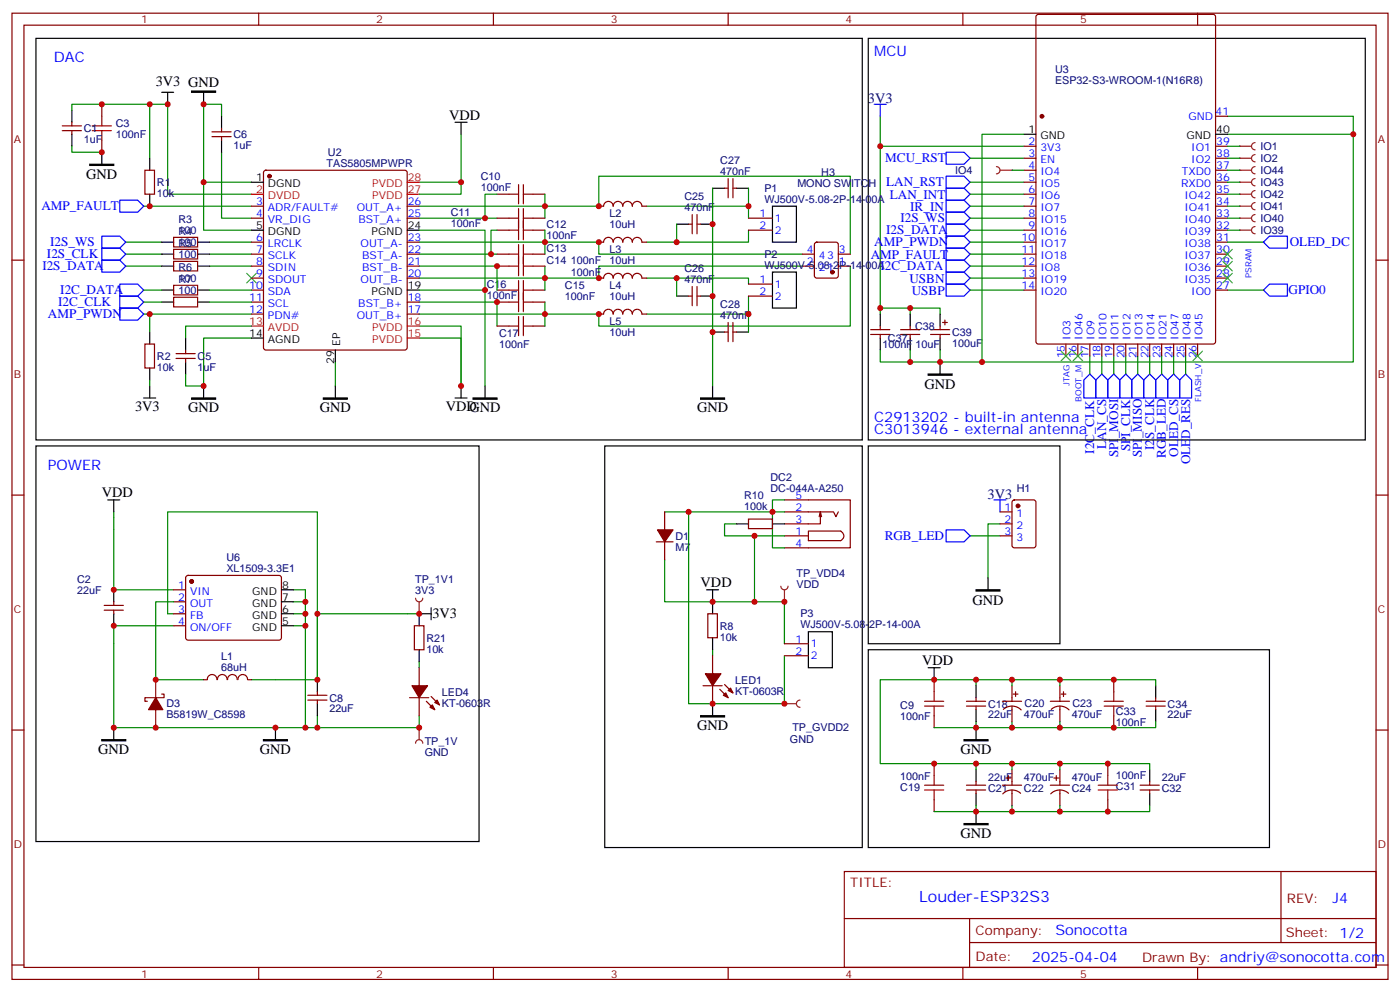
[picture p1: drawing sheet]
<svg xmlns="http://www.w3.org/2000/svg" width="412mm" height="292mm" viewBox="0 0 412 292" stroke-linecap="round" stroke-linejoin="round" font-family="sans-serif">
<g fill="none" stroke="#870000" stroke-width=".35">
<path d="M3.5 3.9h405.4v284.3h-405.4zM7.1 7.4h398.2v277.3h-398.2zM76.2 3.9v3.5M145.3 3.9v3.5M214.5 3.9v3.5M283.6 3.9v3.5M352.8 3.9v3.5M18.3 38.5h5.7M18.3 37h5.7M21.2 36v1M21.2 38.5v1M30 30.7v3.5"/>
<path d="M62.4 38.8h5.7M65.3 37.7v1.1M30 41.3v3.5M42.7 50.1h2.8v7.1h-2.8zM62.4 40.2h5.7M65.3 40.2v1.1M77.8 50.3l.5-.2h40.9l.5 .2 .2 .5v51.5l-.2 .5-.5 .2h-40.9l-.5-.2-.2-.5v-51.5zM146.4 57.2h3.5M157 57.2h3.5M213.4 55.4h1.1M214.5 52.6v5.6M215.9 52.6v5.6"/>
<path d="M215.9 55.4h1.1M3.5 76.6h3.6M51.2 69.8h7v2.9h-7zM51.2 73.4h7v2.8h-7zM51.2 76.9h7v2.8h-7zM74.1 60.7h3.5M74.1 64.2h3.5M74.1 71.3h3.5M74.1 74.8h3.5M74.1 78.3h3.5M119.9 60.7h3.6M119.9 64.2h3.6"/>
<path d="M119.9 71.3h3.6M119.9 74.8h3.6M119.9 78.3h3.6M146.4 64.2h3.5M146.4 74.8h3.5M146.4 78.3h3.5M146.4 67.7h3.5M157 64.2h3.5M157 74.8h3.5M157 78.3h3.5M157 67.7h3.5M176.4 60.7h1.4a1.41 1.41 0 0 1 1.4-1.4 1.41 1.41 0 0 1 1.4 1.4 1.41 1.41 0 0 1 1.4-1.4 1.41 1.41 0 0 1 1.4 1.4 1.41 1.41 0 0 1 1.5-1.4 1.41 1.41 0 0 1 1.4 1.4 1.41 1.41 0 0 1 1.4-1.4 1.41 1.41 0 0 1 1.4 1.4h1.4"/>
<path d="M176.4 71.3h1.4a1.41 1.41 0 0 1 1.4-1.4 1.41 1.41 0 0 1 1.4 1.4 1.41 1.41 0 0 1 1.4-1.5 1.41 1.41 0 0 1 1.4 1.5 1.41 1.41 0 0 1 1.5-1.5 1.41 1.41 0 0 1 1.4 1.5 1.41 1.41 0 0 1 1.4-1.5 1.41 1.41 0 0 1 1.4 1.5h1.4M202.8 66h1.1M203.9 63.1v5.7M205.3 63.1v5.7M205.3 66h1.1M236.4 74.8h3.5M236.4 78.3h3.5M240.1 71.5l.5-.2h5.6l.7 .4v9.4l-.4 .7h-5.9l-.7-.4v-9.4zM246.9 74.8h3.6M246.9 78.3h3.6M405.3 76.6h3.6M51.2 84h7v2.8h-7z"/>
<path d="M51.2 87.5h7v2.8h-7zM74.1 81.8h3.5M74.1 85.4h3.5M74.1 88.9h3.5M74.1 92.4h3.5M119.9 81.8h3.6M119.9 88.9h3.6M119.9 92.4h3.6M146.4 85.4h3.5M146.4 88.9h3.5M146.4 96h3.5M157 85.4h3.5"/>
<path d="M157 88.9h3.5M157 96h3.5M176.4 81.8h1.4a1.41 1.41 0 0 1 1.4-1.4 1.41 1.41 0 0 1 1.4 1.5 1.41 1.41 0 0 1 1.4-1.5 1.41 1.41 0 0 1 1.4 1.5 1.41 1.41 0 0 1 1.5-1.5 1.41 1.41 0 0 1 1.4 1.5 1.41 1.41 0 0 1 1.4-1.5 1.41 1.41 0 0 1 1.4 1.5l1.4-.1M176.4 92.4h1.4a1.41 1.41 0 0 1 1.4-1.4 1.41 1.41 0 0 1 1.4 1.4 1.41 1.41 0 0 1 1.4-1.4 1.41 1.41 0 0 1 1.4 1.4 1.41 1.41 0 0 1 1.5-1.4 1.41 1.41 0 0 1 1.4 1.4 1.41 1.41 0 0 1 1.4-1.4 1.41 1.41 0 0 1 1.4 1.4h1.4M202.8 87.1h1.1M203.9 84.3v5.7M205.3 84.3v5.7M205.3 87.1h1.1M213.4 97.7h1.1M214.5 94.9v5.6M215.9 94.9v5.6M215.9 97.7h1.1"/>
<path d="M256.5 97h5.6M256.5 98.4h5.6M259.3 96v1M259.3 98.4v1.1M265.3 97h5.6M265.3 98.4h5.6M268.1 96v1M268.1 98.4v1.1M274.1 97h5.7M274.1 98.4h5.7M276.9 96v1M276.9 98.4v1.1"/>
<path d="M277.6 94.9h1.4M278.3 94.2v1.4M42.7 101.2h2.8v7.1h-2.8zM51.9 105.5h5.6M51.9 104.1h5.6M54.7 103v1.1M54.7 105.5v1M3.5 145.7h3.6M405.3 145.7h3.6M3.5 214.8h3.6M275.2 200v3.6M275.2 210.6v3.5"/>
<path d="M284.7 206.4h5.6M284.7 207.8h5.6M287.5 205.3v1.1M287.5 207.8v1M295.3 206.4h5.6M295.6 208.8a3.8 3.8 0 0 1 5.2 .1M298.1 201.8v4.6M298.1 207.8v4.6M298.4 204.3h1.5M299.2 203.6v1.4M309.4 206.4h5.6M309.7 208.8a3.8 3.8 0 0 1 5.2 .1"/>
<path d="M312.2 201.8v4.6M312.2 207.8v4.6M312.6 204.3h1.4M313.3 203.6v1.4M328.1 200v3.6M328.1 210.6v3.5M337.6 206.4h5.7M337.6 207.8h5.7M340.4 205.3v1.1M340.4 207.8v1M405.3 214.8h3.6M275.2 224.7v3.5"/>
<path d="M275.2 235.3v3.5M284.7 231.1h5.6M284.7 232.5h5.6M287.5 230v1.1M287.5 232.5v1M295.3 231.1h5.6M296.3 229h1.4M297 228.2v1.5M298.1 226.5v4.6M298.1 232.5v4.6M300.6 233.5a3.8 3.8 0 0 0-5.2 .1M309.4 231.1h5.6"/>
<path d="M310.4 229h1.5M311.1 228.2v1.5M312.2 226.5v4.6M312.2 232.5v4.6M314.7 233.5a3.8 3.8 0 0 0-5.2 .1M326.3 224.7v3.5M326.3 235.3v3.5M335.8 231.1h5.7M335.8 232.5h5.7M338.7 230v1.1M338.7 232.5v1M248.7 256.5h156.6v28.2h-156.6z"/>
<path d="M377.3 256.5v20.9M248.7 270.3h156.5M285.6 277.4h119.6M285.6 270.3v14.1M3.5 284h3.6M76.2 284.7v3.5M145.3 284.7v3.5M214.5 284.7v3.5M283.6 284.7v3.5M352.8 284.7v3.5M405.3 284h3.6"/>
</g>
<g fill="none" stroke="#000" stroke-width=".35">
<path d="M10.6 11.3h243.4v118.2h-243.4zM21.2 32.5v3.5M21.2 39.5v3.5M47.6 27.2h3.6M49.4 27.2v3.5M60 27.2v3.5M65.3 34.2v3.5M134.1 36h3.5M135.8 36v3.5M30 44.8v3.5M44.1 46.6v3.5M44.1 57.2v3.5"/>
<path d="M65.3 41.3v3.5M74.1 53.6h3.5M209.9 55.4h3.5M217 55.4h3.5M47.6 71.3h3.6M47.6 74.8h3.6M47.6 78.3h3.6M58.2 71.3h3.5M58.2 74.8h3.5M58.2 78.3h3.5M74.1 67.7h3.5M119.9 67.7h3.6"/>
<path d="M199.3 66h3.5M206.4 66h3.5M44.1 97.7v3.5M47.6 85.4h3.6M47.6 88.9h3.6M54.7 99.5v3.5M58.2 85.4h3.5M58.2 88.9h3.5M74.1 99.5h3.5M119.9 85.4h3.6M199.3 87.1h3.5M206.4 87.1h3.5"/>
<path d="M209.9 97.7h3.5M217 97.7h3.5M259.3 92.4v3.6M259.3 99.5v3.5M268.1 92.4v3.6M268.1 99.5v3.5M276.9 92.4v3.6M276.9 99.5v3.5M42.3 117.1h3.6M44.1 108.3v3.5M44.1 113.6v3.5M54.7 106.5v3.6"/>
<path d="M60 113.6v3.5M98.8 103v3.5M98.8 113.6v3.5M134.1 117.1h3.5M135.8 113.6v3.5M142.9 113.6v3.5M209.9 113.6v3.5M276.9 106.5v3.6M255.8 191.2h118.1v58.2h-118.1zM273.4 196.5h3.5M275.2 196.5v3.5M287.5 201.8v3.5"/>
<path d="M287.5 208.8v3.6M287.5 214.1v3.6M340.4 201.8v3.5M340.4 208.8v3.6M287.5 226.5v3.5M287.5 233.5v3.6M287.5 238.8v3.6M338.7 226.5v3.5M338.7 233.5v3.6"/>
</g>
<g fill="none" stroke="#008700" stroke-width=".35">
<path d="M44.1 30.7h-22.9v1.8M65.3 34.2v-3.5h-5.3v22.9h14.1M135.8 39.5v17.7h-12.3M259.3 34.2v58.2M21.2 43v1.8h8.8M44.1 46.6v-15.9h5.3v26.5h24.7M60 53.6v14.1h14.1M65.3 44.8v19.4h8.8M123.5 53.6h12.3M146.4 57.2h-3.5v7M160.5 57.2v7M209.9 55.4v58.2"/>
<path d="M220.5 55.4v5.3M37 78.3h10.6M37 74.8h10.6M37 71.3h10.6M42.3 60.7h31.8M61.7 78.3h12.4M61.7 74.8h12.4M61.7 71.3h12.4M123.5 74.8h22.9M123.5 71.3h52.9v3.5h60M123.5 60.7h52.9v-8.8h74.1v22.9M123.5 67.7h19.4v17.7"/>
<path d="M123.5 78.3h22.9v7.1M123.5 64.2h22.9M146.4 67.7h-1.8v7.1M160.5 67.7v7.1M160.5 78.3v7.1M190.5 60.7h30v3.5M199.3 66v5.3M220.5 67.7v3.6h-30M236.4 78.3h-60v3.5h-52.9M250.5 78.3v17.7h-74.1v-3.6h-52.9M42.3 92.4h31.8M42.3 85.4h5.3"/>
<path d="M42.3 88.9h5.3M44.1 92.4v5.3M61.7 85.4h12.4M61.7 88.9h12.4M74.1 99.5h-14.1v14.1h-5.3v-3.5M74.1 96h-19.4v3.5M123.5 88.9h22.9v7.1M123.5 96h12.3v17.6v-14.1h-12.3M123.5 85.4h19.4v28.2M160.5 88.9v7.1M190.5 81.8h30v1.8M199.3 81.8v5.3"/>
<path d="M220.5 87.1v5.3h-30M220.5 92.4v5.3M259.3 90.7h8.8v1.7M268.1 90.7h8.8v1.7M44.1 111.8v1.8M98.8 106.5v7.1M259.3 103v3.5h8.8M268.1 103v3.5h8.8v-3.5M33.5 152.4v21.2M49.4 180.6v-30h44.1v30h30M93.5 180.6v19.4M123.5 194.7v1.8"/>
<path d="M123.5 210.6v3.5h-30M287.5 200v1.8M287.5 212.4v1.7M298.1 212.4v1.7h-22.9M298.1 201.8v-1.8h-38.8v24.7h28.2v1.8M298.1 200h14.1v1.8M312.2 212.4v1.7h-14.1M312.2 200h28.2v1.8M340.4 212.4v1.7h-28.2M287.5 224.7h10.6v1.8M287.5 237.1v1.7h-12.3M298.1 224.7h14.1v1.8"/>
<path d="M298.1 237.1v1.7h-10.6M312.2 237.1v1.7h-14.1M312.2 224.7h26.5v1.8M338.7 237.1v1.7h-26.5"/>
</g>
<path d="M257.5 30.7h3.6M259.3 30.7v3.5M35.3 58.9h5.3l1.7 1.8-1.7 1.7h-5.3zM30 76.6h5.3l1.7 1.7-1.7 1.8h-5.3zM30 73h5.3l1.7 1.8-1.7 1.8h-5.3zM30 69.5h5.3l1.7 1.8-1.7 1.7h-5.3zM35.3 90.7h5.3l1.7 1.7-1.7 1.8h-5.3zM35.3 87.1h5.3l1.7 1.8-1.7 1.8h-5.3zM35.3 83.6h5.3l1.7 1.8-1.7 1.7h-5.3z" fill="none" stroke="#00f" stroke-width=".35"/>
<path d="M56.4 26.8h7.1v.4h-7.1zM26.5 48.3h7v.4h-7zM56.4 117.1h7.1v.4h-7.1zM95.2 117.1h7.1v.4h-7.1zM139.3 117.1h7.1v.4h-7.1zM206.4 117.1h7v.4h-7zM273.4 110.1h7.1v.3h-7.1zM284 217.7h7v.3h-7zM284 242.4h7v.3h-7z" fill="#000" stroke="#000" stroke-width=".35"/>
<path d="M72.7 80.4l2.8 2.9M75.5 80.4l-2.8 2.9" fill="none" stroke="#3c3" stroke-width=".35"/>
<g fill="#870000" stroke="#870000" stroke-width=".35">
<circle cx="79.4" cy="51.9" r=".53"/>
<circle cx="245.2" cy="80.1" r=".53"/>
</g>
<path d="M74.1 57.2h3.5M119.9 57.2h3.6M119.9 53.6h3.6M74.1 96h3.5M119.9 96h3.6M119.9 99.5h3.6" fill="none" stroke="#f00" stroke-width=".35"/>
<g fill="none" stroke="#a10000" stroke-width=".35">
<path d="M27.2 38.5h5.6M27.2 37h5.6M30 34.2v2.8M30 38.5v2.8M149.9 57.2h2.9M152.8 54.3v5.7M154.2 57.2h2.8M154.2 54.3v5.7M149.9 64.2h2.9M149.9 74.8h2.9M149.9 67.7h2.9M149.9 78.3h2.9"/>
<path d="M152.8 61.4v9.2M152.8 72v9.1M154.2 61.4v9.2M154.2 72v9.1M154.2 64.2h2.8M154.2 74.8h2.8M154.2 67.7h2.8M154.2 78.3h2.8M149.9 88.9h2.9M149.9 96h2.9M149.9 85.4h2.9M152.8 82.5v9.2"/>
<path d="M152.8 93.1v5.7M154.2 82.5v9.2M154.2 93.1v5.7M154.2 88.9h2.8M154.2 96h2.8M154.2 85.4h2.8M272.3 207.8h5.7M272.3 206.4h5.7M275.2 203.6v2.8M275.2 207.8v2.8M325.3 207.8h5.6M325.3 206.4h5.6"/>
<path d="M328.1 203.6v2.8M328.1 207.8v2.8M272.3 231.1h5.7M272.3 232.5h5.7M275.2 228.2v2.9M275.2 232.5v2.8M323.5 231.1h5.6M323.5 232.5h5.6M326.3 228.2v2.9M326.3 232.5v2.8"/>
</g>
<path d="M122.4 218.7a1.06 1.06 0 0 1 1.1-1 1.06 1.06 0 0 1 1 1M123.5 214.1v3.6" fill="none" stroke="#8c2424" stroke-width=".35"/>
<circle cx="123.5" cy="214.1" r=".18" fill="#8c2424"/>
<g fill="#870000" stroke="#870000" stroke-width=".35">
<path d="M126.6 208.1l.8-.7 .7 1.4z"/>
<path d="M128.1 206.7l.7-.7 .7 1.4z"/>
<path d="M121.4 201.8h4.5l-2.4 3.5z"/>
<circle cx="56.4" cy="171.1" r=".53"/>
<circle cx="299.9" cy="148.9" r=".53"/>
</g>
<g fill="none" stroke="#870000" stroke-width=".35">
<path d="M294.6 150.6h3.5M294.6 154.2h3.5M294.6 157.7h3.5M298.3 147.3l.5-.2h5.6l.7 .4 .1 13-.5 .7h-5.9l-.6-.4-.1-13zM30.7 179.6h5.6M30.7 178.2h5.6M33.5 177.1v1.1M33.5 179.6v1M51.2 173.6h3.5M51.2 177.1h3.5M54.9 169.5l.5-.2 27.1 .1 .4 .6-.1 18-.6 .4-27.1-.1-.4-.6v-17.7zM51.2 180.6h3.5"/>
<path d="M51.2 184.1h3.5M122.1 184.1h2.8v7.1h-2.8zM123.5 196.5v5.3M90.7 206h5.6M90.7 204.6h5.6M93.5 203.6v1M93.5 206v1.1M120.6 205.3h5.7M123.5 205.3v5.3M125.6 206.4l2.5 2.4M127 205l2.5 2.4"/>
</g>
<g fill="none" stroke="#000" stroke-width=".35">
<path d="M10.6 131.2h130.5v116.4h-130.5zM255.8 131.2h56.4v58.2h-56.4zM31.7 147.1h3.6M33.5 147.1v3.5M33.5 173.6v3.5M82.9 177.1h3.5M82.9 173.6h3.5M127 178.9v3.5M291 170v3.6M33.5 180.6v3.5M82.9 184.1h3.5M82.9 180.6h3.5"/>
<path d="M123.5 191.2v3.5M127 180.6h-3.5v3.5M33.5 214.1v3.6M81.1 214.1v3.6M93.5 200v3.6M93.5 207.1v3.5"/>
</g>
<path d="M33.5 150.6v1.8M285.8 157.7h8.8M294.6 154.2h-3.6v15.8M33.5 173.6h17.7M51.2 177.1h-5.3v22.9h14.1M86.4 173.6h3.6v40.5M86.4 177.1h3.6M49.4 180.6h1.8M51.2 184.1h-17.7v30h60v-3.5M86.4 184.1h3.6M86.4 180.6h3.6M93.5 180.6v19.4h-19.4" fill="none" stroke="#008700" stroke-width=".35"/>
<path d="M287.5 173.6h7.1v.3h-7.1zM30 217.7h7v.3h-7zM77.6 217.7h7.1v.3h-7.1z" fill="#000" stroke="#000" stroke-width=".35"/>
<path d="M278.7 155.9h5.3l1.8 1.8-1.8 1.8h-5.3zM292.8 147.1h3.5M294.6 147.1v3.5" fill="none" stroke="#00f" stroke-width=".35"/>
<path d="M122.4 176a1.06 1.06 0 0 0 1.1 1.1 1.06 1.06 0 0 0 1-1.1M123.5 177.1v3.5" fill="none" stroke="#8c2424" stroke-width=".35"/>
<circle cx="123.5" cy="180.6" r=".18" fill="#8c2424"/>
<g fill="none" stroke="#00f" stroke-width=".35">
<path d="M278.7 44.8h5.3l1.8 1.8-1.8 1.7h-5.3zM278.7 58.9h5.3l1.8 1.8-1.8 1.7h-5.3zM278.7 55.4h5.3l1.8 1.8-1.8 1.7h-5.3zM278.7 51.9h5.3l1.8 1.7-1.8 1.8h-5.3zM278.7 73h5.3l1.8 1.8-1.8 1.8h-5.3zM278.7 69.5h5.3l1.8 1.8-1.8 1.7h-5.3zM278.7 62.4h5.3l1.8 1.8-1.8 1.8h-5.3zM278.7 76.6h5.3l1.8 1.7-1.8 1.8h-5.3zM278.7 66h5.3l1.8 1.7-1.8 1.8h-5.3zM278.7 83.6h5.3l1.8 1.8-1.8 1.7h-5.3zM278.7 80.1h5.3l1.8 1.7-1.8 1.8h-5.3zM373.9 83.6h5.3v3.5h-5.3l-1.7-1.7z"/>
<path d="M321 110.1l1.8 1.7v5.3h-3.5v-5.3zM322.8 111.8l1.8-1.7 1.7 1.7v5.3h-3.5zM328.1 110.1l1.7 1.7v5.3h-3.5v-5.3zM329.8 111.8l1.8-1.7 1.8 1.7v5.3h-3.6zM335.1 110.1l1.8 1.7v5.3h-3.5v-5.3zM338.7 110.1l1.7 1.7v5.3h-3.5v-5.3zM342.2 110.1l1.8 1.7v5.3h-3.6v-5.3z"/>
</g>
<path d="M255.8 11.3h146.4v118.2h-146.4z" fill="none" stroke="#000" stroke-width=".35"/>
<g fill="none" stroke="#008700" stroke-width=".35">
<path d="M301.6 39.5h-12.3v67h-12.4M361.6 34.2h37v72.3h-109.3M361.6 39.5h37M259.3 43h42.3M285.8 46.6h15.8M285.8 57.2h15.8M285.8 53.6h15.8M285.8 60.7h15.8M285.8 74.8h15.8M285.8 71.3h15.8M285.8 64.2h15.8M285.8 67.7h15.8"/>
<path d="M285.8 78.3h15.8M285.8 85.4h15.8M285.8 81.8h15.8M361.6 85.4h10.6M321 104.8v5.3M324.6 104.8v5.3M328.1 104.8v5.3M331.6 104.8v5.3M335.1 104.8v5.3M338.7 104.8v5.3"/>
</g>
<path d="M365.1 43h3.6M369.7 42a1.06 1.06 0 0 0-1 1 1.06 1.06 0 0 0 1 1.1" fill="none" stroke="#8c2424" stroke-width=".35"/>
<circle cx="365.1" cy="43" r=".18" fill="#8c2424"/>
<path d="M365.1 46.6h3.6M369.7 45.5a1.06 1.06 0 0 0-1 1.1 1.06 1.06 0 0 0 1 1" fill="none" stroke="#8c2424" stroke-width=".35"/>
<circle cx="365.1" cy="46.6" r=".18" fill="#8c2424"/>
<path d="M293.5 49a1.06 1.06 0 0 1 1.1 1.1 1.06 1.06 0 0 1-1.1 1.1M294.6 50.1h3.5" fill="none" stroke="#8c2424" stroke-width=".35"/>
<circle cx="298.1" cy="50.1" r=".18" fill="#8c2424"/>
<path d="M365.1 50.1h3.6M369.7 49a1.06 1.06 0 0 0-1 1.1 1.06 1.06 0 0 0 1 1.1" fill="none" stroke="#8c2424" stroke-width=".35"/>
<circle cx="365.1" cy="50.1" r=".18" fill="#8c2424"/>
<path d="M365.1 53.6h3.6M369.7 52.6a1.06 1.06 0 0 0-1 1 1.06 1.06 0 0 0 1 1.1" fill="none" stroke="#8c2424" stroke-width=".35"/>
<circle cx="365.1" cy="53.6" r=".18" fill="#8c2424"/>
<path d="M365.1 67.7h3.6M369.7 66.7a1.06 1.06 0 0 0-1 1 1.06 1.06 0 0 0 1 1.1" fill="none" stroke="#8c2424" stroke-width=".35"/>
<circle cx="365.1" cy="67.7" r=".18" fill="#8c2424"/>
<path d="M365.1 64.2h3.6M369.7 63.1a1.06 1.06 0 0 0-1 1.1 1.06 1.06 0 0 0 1 1.1" fill="none" stroke="#8c2424" stroke-width=".35"/>
<circle cx="365.1" cy="64.2" r=".18" fill="#8c2424"/>
<path d="M369.7 59.6a1.06 1.06 0 0 0-1 1.1 1.06 1.06 0 0 0 1 1M365.1 60.7h3.6" fill="none" stroke="#8c2424" stroke-width=".35"/>
<circle cx="365.1" cy="60.7" r=".18" fill="#8c2424"/>
<path d="M365.1 57.2h3.6M369.7 56.1a1.06 1.06 0 0 0-1 1.1 1.06 1.06 0 0 0 1 1" fill="none" stroke="#8c2424" stroke-width=".35"/>
<circle cx="365.1" cy="57.1" r=".18" fill="#8c2424"/>
<g fill="none" stroke="#870000" stroke-width=".35">
<path d="M305.4 4.4l.5-.2h51.5l.6 .5 .1 95.8-.5 .7h-51.7l-.7-.4v-95.9zM358.1 34.2h3.5M301.6 43h3.6M301.6 46.6h3.6M301.6 50.1h3.6M301.6 53.6h3.6M301.6 57.2h3.6M358.1 43h3.5M358.1 46.6h3.5M358.1 50.1h3.5M358.1 53.6h3.5M358.1 57.2h3.5"/>
<path d="M301.6 60.7h3.6M301.6 64.2h3.6M301.6 67.7h3.6M301.6 71.3h3.6M301.6 74.8h3.6M301.6 78.3h3.6M358.1 60.7h3.5M358.1 64.2h3.5M358.1 67.7h3.5M358.1 71.3h3.5M358.1 74.8h3.5M358.1 78.3h3.5"/>
<path d="M301.6 81.8h3.6M301.6 85.4h3.6M358.1 81.8h3.5M358.1 85.4h3.5M314 101.2v3.6M317.5 101.2v3.6M321 101.2v3.6M324.6 101.2v3.6M328.1 101.2v3.6M331.6 101.2v3.6M335.1 101.2v3.6M338.7 101.2v3.6"/>
<path d="M342.2 101.2v3.6M345.7 101.2v3.6M349.2 101.2v3.6M352.8 101.2v3.6M231.1 147.1h19.4v14.1h-19.4M231.1 150.6h14.4l.7 1.4 .7-1.4M231.1 157.7h7M238.1 156.3l9.7 .1a1.6 1.6 0 0 1 .5 2.1l-.7 .6h-9.5zM241.7 150.6v3.6h-10.6M241.7 150.6l-.4 1.4M241.7 150.6l.3 1.4"/>
</g>
<circle cx="306.9" cy="34.2" r=".53" fill="#870000" stroke="#870000" stroke-width=".35"/>
<path d="M301.6 39.5h3.6M358.1 39.5h3.5" fill="none" stroke="#000" stroke-width=".35"/>
<path d="M298.1 50.1h3.5M361.6 57.2h3.5M361.6 53.6h3.5M361.6 50.1h3.5M361.6 46.6h3.5M361.6 43h3.5M361.6 71.3h10.6M361.6 67.7h3.5M361.6 64.2h3.5M361.6 60.7h3.5M342.2 104.8v5.3M231.1 147.1h-3.6v14.1h3.6" fill="none" stroke="#008700" stroke-width=".35"/>
<path d="M360.2 76.9l2.8 2.8M360.2 73.4l2.8 2.8M363 76.9l-2.8 2.8M363 73.4l-2.8 2.8M360.2 80.4l2.8 2.9M363 80.4l-2.8 2.9M312.6 103.4l2.8 2.8M315.4 103.4l-2.8 2.8M316.1 103.4l2.8 2.8M318.9 103.4l-2.8 2.8M351.4 103.4l2.8 2.8M354.2 103.4l-2.8 2.8" fill="none" stroke="#3c3" stroke-width=".35"/>
<path d="M231.1 207.1h3.5M235.7 206a1.06 1.06 0 0 0-1.1 1.1 1.06 1.06 0 0 0 1.1 1" fill="none" stroke="#8c2424" stroke-width=".35"/>
<circle cx="231.1" cy="207.1" r=".18" fill="#8c2424"/>
<path d="M195.8 150.6h7M217 154.2h-3.6v3.5h8.8M231.1 150.6h-28.3v56.5h7.1M231.1 157.7h-8.9v19.4M195.8 164.7v12.4h14.1" fill="none" stroke="#008700" stroke-width=".35"/>
<path d="M193.3 159.5h5M195.8 150.6v5.3M195.8 159.5v5.2M220.5 152.8h7v2.8h-7z" fill="none" stroke="#870000" stroke-width=".35"/>
<path d="M193.7 155.9h4.6l-2.5 3.6z" fill="#870000" stroke="#870000" stroke-width=".35"/>
<path d="M217 154.2h3.5M227.5 154.2h3.6" fill="none" stroke="#000" stroke-width=".35"/>
<path d="M230 172.5a1.06 1.06 0 0 0 1.1 1.1 1.06 1.06 0 0 0 1-1.1M231.1 173.6v3.5" fill="none" stroke="#8c2424" stroke-width=".35"/>
<circle cx="231.1" cy="177.1" r=".18" fill="#8c2424"/>
<path d="M345.7 104.8v5.3M349.2 104.8v5.3M209.9 177.1h21.2v12.3M209.9 191.2v1.8M231.1 193v14.1h-21.2" fill="none" stroke="#008700" stroke-width=".35"/>
<path d="M206.4 210.6h7v.4h-7z" fill="#000" stroke="#000" stroke-width=".35"/>
<path d="M227.5 60.7h7.1v10.6h-7.1zM227.5 80.1h7.1v10.6h-7.1zM178.2 131.2h75.8v118.2h-75.8zM208.1 173.6h3.6M209.9 173.6v7M209.9 187.7v3.5M238.1 185.9h7.1v10.6h-7.1zM209.9 207.1v3.5" fill="none" stroke="#000" stroke-width=".35"/>
<g fill="#870000" stroke="#870000" stroke-width=".35">
<path d="M213.1 204.6l.7-.7 .7 1.4z"/>
<path d="M214.5 203.2l.7-.7 .7 1.4z"/>
<path d="M207.8 198.3h4.6l-2.5 3.5z"/>
<path d="M45.9 205.3l2.1 3.5h-4.3z"/>
</g>
<g fill="none" stroke="#870000" stroke-width=".35">
<path d="M220.5 64.2h7M220.5 67.7h7M220.5 83.6h7M220.5 87.1h7M64.1 200a1.41 1.41 0 0 1 1.4-1.5 1.41 1.41 0 0 1 1.4 1.5M67.1 200a1.41 1.41 0 0 1 1.4-1.5 1.41 1.41 0 0 1 1.4 1.5M208.5 180.6h2.8v7.1h-2.8zM209.9 193v5.3M231.1 189.4h7M231.1 193h7M45.9 200v5.3M45.9 208.8v5.3"/>
<path d="M47.6 204.3h.7v1h-5.6v1.1h.7M63.9 200a1.41 1.41 0 0 0-1.4-1.5 1.41 1.41 0 0 0-1.4 1.5h-1.1M70.1 200a1.41 1.41 0 0 1 1.4-1.5 1.41 1.41 0 0 1 1.4 1.5M73 200h1.1M207.1 201.8h5.6M209.9 201.8v5.3M212 202.8l2.5 2.5M213.4 201.4l2.5 2.5"/>
</g>
<path d="M373.9 69.5h5.3v3.5h-5.3l-1.7-1.7zM345.7 110.1l1.8 1.7v5.3h-3.5v-5.3zM349.2 110.1l1.8 1.7v5.3h-3.5v-5.3z" fill="none" stroke="#00f" stroke-width=".35"/>
<g fill="#c00">
<circle cx="60" cy="30.7" r=".88"/>
<circle cx="160.5" cy="60.7" r=".88"/>
<circle cx="160.5" cy="71.3" r=".88"/>
<circle cx="160.5" cy="81.8" r=".88"/>
<circle cx="160.5" cy="92.4" r=".88"/>
<circle cx="49.4" cy="30.7" r=".88"/>
<circle cx="142.9" cy="85.4" r=".88"/>
<circle cx="60" cy="53.6" r=".88"/>
<circle cx="44.1" cy="60.7" r=".88"/>
<circle cx="60" cy="113.6" r=".88"/>
<circle cx="44.1" cy="92.4" r=".88"/>
<circle cx="220.5" cy="92.4" r=".88"/>
<circle cx="199.3" cy="81.8" r=".88"/>
<circle cx="199.3" cy="71.3" r=".88"/>
<circle cx="220.5" cy="60.7" r=".88"/>
<circle cx="209.9" cy="87.1" r=".88"/>
<circle cx="209.9" cy="66" r=".88"/>
<circle cx="209.9" cy="97.7" r=".88"/>
<circle cx="30" cy="44.8" r=".88"/>
<circle cx="44.1" cy="30.7" r=".88"/>
<circle cx="30" cy="30.7" r=".88"/>
<circle cx="142.9" cy="64.2" r=".88"/>
<circle cx="144.6" cy="74.8" r=".88"/>
<circle cx="146.4" cy="88.9" r=".88"/>
<circle cx="146.4" cy="78.3" r=".88"/>
<circle cx="176.4" cy="71.3" r=".88"/>
<circle cx="176.4" cy="60.7" r=".88"/>
<circle cx="176.4" cy="81.8" r=".88"/>
<circle cx="176.4" cy="92.4" r=".88"/>
<circle cx="287.5" cy="214.1" r=".88"/>
<circle cx="287.5" cy="200" r=".88"/>
<circle cx="275.2" cy="200" r=".88"/>
<circle cx="298.1" cy="200" r=".88"/>
<circle cx="298.1" cy="214.1" r=".88"/>
<circle cx="135.8" cy="53.6" r=".88"/>
<circle cx="275.2" cy="224.7" r=".88"/>
<circle cx="287.5" cy="224.7" r=".88"/>
<circle cx="298.1" cy="224.7" r=".88"/>
<circle cx="287.5" cy="238.8" r=".88"/>
<circle cx="298.1" cy="238.8" r=".88"/>
<circle cx="135.8" cy="113.6" r=".88"/>
<circle cx="312.2" cy="224.7" r=".88"/>
<circle cx="326.3" cy="224.7" r=".88"/>
<circle cx="312.2" cy="238.8" r=".88"/>
<circle cx="326.3" cy="238.8" r=".88"/>
<circle cx="312.2" cy="214.1" r=".88"/>
<circle cx="328.1" cy="214.1" r=".88"/>
<circle cx="312.2" cy="200" r=".88"/>
<circle cx="328.1" cy="200" r=".88"/>
<circle cx="259.3" cy="90.7" r=".88"/>
<circle cx="268.1" cy="90.7" r=".88"/>
<circle cx="93.5" cy="180.6" r=".88"/>
<circle cx="93.5" cy="214.1" r=".88"/>
<circle cx="33.5" cy="184.1" r=".88"/>
<circle cx="33.5" cy="173.6" r=".88"/>
<circle cx="90" cy="184.1" r=".88"/>
<circle cx="90" cy="180.6" r=".88"/>
<circle cx="90" cy="177.1" r=".88"/>
<circle cx="90" cy="214.1" r=".88"/>
<circle cx="33.5" cy="214.1" r=".88"/>
<circle cx="81.1" cy="214.1" r=".88"/>
<circle cx="93.5" cy="200" r=".88"/>
<circle cx="123.5" cy="180.6" r=".88"/>
<circle cx="123.5" cy="214.1" r=".88"/>
<circle cx="259.3" cy="43" r=".88"/>
<circle cx="276.9" cy="106.5" r=".88"/>
<circle cx="268.1" cy="106.5" r=".88"/>
<circle cx="289.3" cy="106.5" r=".88"/>
<circle cx="398.6" cy="39.5" r=".88"/>
<circle cx="227.5" cy="150.6" r=".88"/>
<circle cx="231.1" cy="207.1" r=".88"/>
<circle cx="202.8" cy="150.6" r=".88"/>
<circle cx="222.3" cy="157.7" r=".88"/>
<circle cx="222.3" cy="177.1" r=".88"/>
<circle cx="231.1" cy="177.1" r=".88"/>
<circle cx="209.9" cy="177.1" r=".88"/>
<circle cx="209.9" cy="207.1" r=".88"/>
<circle cx="45.9" cy="200" r=".88"/>
<circle cx="45.9" cy="214.1" r=".88"/>
</g>
<text font-size="4.6" fill="#00f" x="270.8" y="265.5">Louder-ESP32S3</text>
<g font-size="4.2" fill="#00f">
<text x="257.5" y="16.6">MCU</text>
<text x="15.9" y="18.3">DAC</text>
<text x="257.5" y="124.2">C2913202 - built-in antenna</text>
<text x="257.5" y="127.7">C3013946 - external antenna</text>
<text x="14.1" y="138.3">POWER</text>
<text x="392.5" y="265.7">J4</text>
<text x="310.9" y="275.3">Sonocotta</text>
<text x="304" y="283.1">2025-04-04</text>
</g>
<g font-size="4.2">
<text x="45.9" y="25.4">3V3 GND</text>
<text x="132.3" y="35.3">VDD</text>
<text x="25.4" y="52.6">GND</text>
<text x="272.3" y="114.4">GND</text>
<text x="39.8" y="121">3V3</text>
<text x="55.4" y="121.4">GND</text>
<text x="94.2" y="121.4">GND</text>
<text x="131.3" y="121">VDD</text>
<text x="138.3" y="121.4">GND</text>
<text x="205.3" y="121.4">GND</text>
<text x="30" y="146.4">VDD</text>
<text x="206.4" y="172.9">VDD</text>
<text x="286.5" y="178">GND</text>
<text x="127.4" y="182">3V3</text>
<text x="271.6" y="195.8">VDD</text>
<text x="205.3" y="214.8">GND</text>
<text x="28.9" y="221.9">GND</text>
<text x="76.6" y="221.9">GND</text>
<text x="282.9" y="221.9">GND</text>
<text x="282.9" y="246.6">GND</text>
</g>
<g font-size="4.2" fill="#000080">
<text x="255.7" y="30.4">3V3</text>
<text x="290.9" y="146.8">3V3</text>
</g>
<g font-size="3.9" fill="#00f">
<text x="260.8" y="47.8">MCU_RST</text>
<text x="261" y="54.8">LAN_RST</text>
<text x="262.1" y="58.4">LAN_INT</text>
<text x="12.2" y="61.9">AMP_FAULT</text>
<text x="265.2" y="65.5">I2S_WS</text>
<text x="268.1" y="62">IR_IN</text>
<text x="261" y="69">I2S_DATA</text>
<text x="13.8" y="76.1">I2S_CLK</text>
<text x="14.8" y="72.5">I2S_WS</text>
<text x="256.5" y="76.1">AMP_FAULT</text>
<text x="257.5" y="72.4">AMP_PWDN</text>
<text x="379.9" y="72.4">OLED_DC</text>
<text x="12.5" y="79.5">I2S_DATA</text>
<text x="259.4" y="79.5">I2C_DATA</text>
<text x="267.9" y="83.2">USBN</text>
<text x="17.8" y="86.6">I2C_DATA</text>
<text x="268.6" y="86.7">USBP</text>
<text x="379.6" y="86.7">GPIO0</text>
<text x="14.1" y="93.7">AMP_PWDN</text>
<text x="17.2" y="90.1">I2C_CLK</text>
<text x="322.3" y="133.5" transform="rotate(-90 322.3 133.5)">I2C_CLK</text>
<text x="325.8" y="132" transform="rotate(-90 325.8 132)">LAN_CS</text>
<text x="329.4" y="134.6" transform="rotate(-90 329.4 134.6)">SPI_MOSI</text>
<text x="332.9" y="132.8" transform="rotate(-90 332.9 132.8)">SPI_CLK</text>
<text x="336.3" y="134.6" transform="rotate(-90 336.3 134.6)">SPI_MISO</text>
<text x="339.9" y="132.5" transform="rotate(-90 339.9 132.5)">I2S_CLK</text>
<text x="343.4" y="134.7" transform="rotate(-90 343.4 134.7)">RGB_LED</text>
<text x="347" y="134.3" transform="rotate(-90 347 134.3)">OLED_CS</text>
<text x="350.6" y="136.6" transform="rotate(-90 350.6 136.6)">OLED_RES</text>
<text x="260.6" y="159">RGB_LED</text>
</g>
<g font-size="3.9" fill="#800">
<text x="250.5" y="261.1">TITLE:</text>
<text x="379.1" y="265.7">REV:</text>
<text x="287.4" y="275.3">Company:</text>
<text x="378.7" y="275.9">Sheet: 1/2</text>
<text x="287.4" y="282.9">Date:</text>
<text x="336.4" y="283">Drawn By: andriy@sonocotta.com</text>
</g>
<g font-size="3.2" fill="#800">
<text x="41.6" y="6.9">1</text>
<text x="110.8" y="6.9">2</text>
<text x="179.9" y="6.9">3</text>
<text x="249.1" y="6.9">4</text>
<text x="318.2" y="6.9">5</text>
<text x="4.1" y="42">A</text>
<text x="405.9" y="42">A</text>
<text x="4.1" y="111.1">B</text>
<text x="405.9" y="111.1">B</text>
<text x="4.1" y="180.3">C</text>
<text x="405.9" y="180.3">C</text>
<text x="4.1" y="249.4">D</text>
<text x="405.9" y="249.4">D</text>
<text x="41.6" y="287.7">1</text>
<text x="110.8" y="287.7">2</text>
<text x="179.9" y="287.7">3</text>
<text x="249.1" y="287.7">4</text>
<text x="318.2" y="287.7">5</text>
</g>
<g font-size="3.2" fill="#000080">
<text x="310.8" y="21.6">U3</text>
<text x="310.8" y="24.8">ESP32-S3-WROOM-1(N16R8)</text>
<text x="24.7" y="38.9">C1</text>
<text x="34.1" y="40.7">100nF</text>
<text x="34.1" y="37.5">C3</text>
<text x="68.8" y="40.7">C6</text>
<text x="24.7" y="42.1">1uF</text>
<text x="68.8" y="43.8">1uF</text>
<text x="96.6" y="45.8">U2</text>
<text x="371.3" y="44.2">IO1</text>
<text x="371.3" y="47.8">IO2</text>
<text x="96.2" y="49">TAS5805MPWPR</text>
<text x="141.6" y="53">C10</text>
<text x="212.2" y="51.5">470nF</text>
<text x="212.2" y="48.3">C27</text>
<text x="241.9" y="51.8">H3</text>
<text x="281.3" y="51.2">IO4</text>
<text x="371.3" y="51.3">IO44</text>
<text x="46.2" y="58.1">10k</text>
<text x="46.2" y="54.7">R1</text>
<text x="141.6" y="56.3">100nF</text>
<text x="201.6" y="58.9">C25</text>
<text x="225.2" y="59.6">WJ500V-5.08-2P-14-00A</text>
<text x="225.2" y="56.4">P1</text>
<text x="234.9" y="55">MONO SWITCH</text>
<text x="371.3" y="54.8">IO43</text>
<text x="371.3" y="58.4">IO42</text>
<text x="52.6" y="65.6">R3</text>
<text x="132.8" y="63.6">C11</text>
<text x="179.5" y="63.8">L2</text>
<text x="201.6" y="62.1">470nF</text>
<text x="371.3" y="65.4">IO40</text>
<text x="371.3" y="61.9">IO41</text>
<text x="52.6" y="68.8">100</text>
<text x="52.6" y="69.1">R4</text>
<text x="132.8" y="66.8">100nF</text>
<text x="161" y="70.4">100nF</text>
<text x="161" y="67.1">C12</text>
<text x="179.5" y="67.1">10uH</text>
<text x="371.3" y="68.9">IO39</text>
<text x="52.6" y="72.3">100</text>
<text x="52.6" y="75.8">100</text>
<text x="52.6" y="72.7">R5</text>
<text x="161" y="74.2">C13</text>
<text x="161" y="77.7">C14</text>
<text x="168.2" y="77.7">100nF</text>
<text x="179.5" y="77.7">10uH</text>
<text x="179.5" y="74.4">L3</text>
<text x="225.2" y="75.8">P2</text>
<text x="52.6" y="82.9">100</text>
<text x="52.6" y="79.7">R6</text>
<text x="52.6" y="83.2">R7</text>
<text x="168.2" y="81.3">100nF</text>
<text x="201.6" y="83.3">470nF</text>
<text x="201.6" y="80.1">C26</text>
<text x="225.2" y="79">WJ500V-5.08-2P-14-00A</text>
<text x="52.6" y="86.4">100</text>
<text x="143.4" y="88">100nF</text>
<text x="143.4" y="84.7">C16</text>
<text x="166.4" y="88.3">100nF</text>
<text x="166.4" y="85.1">C15</text>
<text x="179.5" y="88.3">10uH</text>
<text x="179.5" y="85">L4</text>
<text x="179.5" y="95.6">L5</text>
<text x="212.2" y="93.8">470nF</text>
<text x="212.2" y="90.6">C28</text>
<text x="147" y="99.1">C17</text>
<text x="179.5" y="98.9">10uH</text>
<text x="261.6" y="100.6">C37</text>
<text x="269.5" y="97.1">C38</text>
<text x="280.5" y="98.8">C39</text>
<text x="46.2" y="105.9">R2</text>
<text x="58.2" y="105.9">C5</text>
<text x="147" y="102.4">100nF</text>
<text x="259.9" y="102.4">100nF</text>
<text x="269.6" y="102.4">10uF</text>
<text x="280.5" y="102">100uF</text>
<text x="46.2" y="109.2">10k</text>
<text x="58.2" y="109.1">1uF</text>
<text x="227" y="141.6">DC2</text>
<text x="219.2" y="146.8">R10</text>
<text x="227" y="144.7">DC-044A-A250</text>
<text x="299.5" y="144.7">H1</text>
<text x="219.2" y="150">100k</text>
<text x="199" y="158.9">D1</text>
<text x="66.7" y="165.1">U6</text>
<text x="199" y="162.1">M7</text>
<text x="22.7" y="171.5">C2</text>
<text x="66.7" y="168.3">XL1509-3.3E1</text>
<text x="122.3" y="171.5">TP_1V1</text>
<text x="234.7" y="172.9">VDD</text>
<text x="234.7" y="169.7">TP_VDD4</text>
<text x="22.7" y="174.7">22uF</text>
<text x="122.3" y="174.7">3V3</text>
<text x="212" y="185.3">R8</text>
<text x="235.8" y="184.9">WJ500V-5.08-2P-14-00A</text>
<text x="235.8" y="181.7">P3</text>
<text x="125.6" y="188.8">R21</text>
<text x="212" y="188.6">10k</text>
<text x="65.2" y="197.4">68uH</text>
<text x="65.2" y="194.3">L1</text>
<text x="125.6" y="192.1">10k</text>
<text x="216.6" y="201.2">LED1</text>
<text x="49" y="208.2">D3</text>
<text x="97" y="209.7">22uF</text>
<text x="97" y="206.5">C8</text>
<text x="130.2" y="208">KT-0603R</text>
<text x="130.2" y="204.7">LED4</text>
<text x="216.6" y="204.5">KT-0603R</text>
<text x="265.2" y="208.6">C9</text>
<text x="291" y="208.2">C18</text>
<text x="301.8" y="208.2">C20</text>
<text x="315.9" y="208.2">C23</text>
<text x="344" y="208.2">C34</text>
<text x="49" y="211.4">B5819W_C8598</text>
<text x="233.4" y="215.3">TP_GVDD2</text>
<text x="265.2" y="211.8">100nF</text>
<text x="291" y="211.4">22uF</text>
<text x="301.6" y="211.4">470uF</text>
<text x="315.7" y="211.4">470uF</text>
<text x="328.7" y="213.5">100nF</text>
<text x="328.7" y="210.3">C33</text>
<text x="344" y="211.4">22uF</text>
<text x="125.1" y="219.2">TP_1V</text>
<text x="232.7" y="218.8">GND</text>
<text x="125.1" y="222.3">GND</text>
<text x="265.2" y="229.5">100nF</text>
<text x="265.2" y="232.7">C19</text>
<text x="291" y="229.9">22uF</text>
<text x="291" y="233.1">C21</text>
<text x="301.6" y="229.9">470uF</text>
<text x="301.6" y="233.1">C22</text>
<text x="315.7" y="229.9">470uF</text>
<text x="315.7" y="233.1">C24</text>
<text x="328.7" y="229.4">100nF</text>
<text x="328.7" y="232.6">C31</text>
<text x="342.2" y="229.9">22uF</text>
<text x="342.2" y="233.1">C32</text>
</g>
<g font-size="3.2" fill="#00f">
<text x="350.1" y="35.3">GND</text>
<text x="358.1" y="33.9">41</text>
<text x="303" y="42.7">2</text>
<text x="303" y="46.2">3</text>
<text x="306.5" y="44.4">3V3</text>
<text x="306.5" y="48">EN</text>
<text x="350.9" y="48">IO2</text>
<text x="350.9" y="44.4">IO1</text>
<text x="358.2" y="46.2">38</text>
<text x="358.2" y="42.7">39</text>
<text x="303" y="49.7">4</text>
<text x="303" y="53.3">5</text>
<text x="306.5" y="51.5">IO4</text>
<text x="348.2" y="51.5">TXD0</text>
<text x="358.2" y="53.3">36</text>
<text x="358.2" y="49.7">37</text>
<text x="303" y="56.8">6</text>
<text x="306.5" y="55">IO5</text>
<text x="306.5" y="58.6">IO6</text>
<text x="347.9" y="55">RXD0</text>
<text x="348.9" y="58.6">IO42</text>
<text x="358.2" y="56.8">35</text>
<text x="75.4" y="60.3">3</text>
<text x="75.4" y="63.9">4</text>
<text x="78.9" y="62.1">ADR/FAULT#</text>
<text x="78.9" y="65.6">VR_DIG</text>
<text x="105.1" y="62.1">OUT_A+</text>
<text x="105.6" y="65.6">BST_A+</text>
<text x="120.1" y="63.9">25</text>
<text x="120.1" y="60.3">26</text>
<text x="223.8" y="63.9">1</text>
<text x="228.2" y="65.3">1</text>
<text x="303" y="60.3">7</text>
<text x="303" y="63.9">8</text>
<text x="306.5" y="62.1">IO7</text>
<text x="306.5" y="65.6">IO15</text>
<text x="348.9" y="65.6">IO40</text>
<text x="348.9" y="62.1">IO41</text>
<text x="358.2" y="63.9">33</text>
<text x="358.2" y="60.3">34</text>
<text x="75.4" y="70.9">6</text>
<text x="120.1" y="70.9">23</text>
<text x="223.8" y="67.4">2</text>
<text x="228.2" y="68.8">2</text>
<text x="300.9" y="70.9">10</text>
<text x="303" y="67.4">9</text>
<text x="306.5" y="69.1">IO16</text>
<text x="348.9" y="69.1">IO39</text>
<text x="358.2" y="70.9">31</text>
<text x="358.2" y="67.4">32</text>
<text x="75.4" y="74.4">7</text>
<text x="75.4" y="78">8</text>
<text x="78.9" y="72.7">LRCLK</text>
<text x="78.9" y="76.2">SCLK</text>
<text x="106.2" y="72.7">OUT_A-</text>
<text x="106.7" y="76.2">BST_A-</text>
<text x="120.1" y="78">21</text>
<text x="120.1" y="74.4">22</text>
<text x="237.7" y="74.4">4</text>
<text x="237.7" y="78">2</text>
<text x="241.2" y="76.2">43</text>
<text x="247.1" y="78">1</text>
<text x="247.1" y="74.4">3</text>
<text x="300.9" y="74.4">11</text>
<text x="300.9" y="78">12</text>
<text x="306.5" y="72.7">IO17</text>
<text x="306.5" y="76.2">IO18</text>
<text x="348.9" y="76.2">IO37</text>
<text x="348.9" y="72.7">IO38</text>
<text x="358.2" y="78">29</text>
<text x="358.2" y="74.4">30</text>
<text x="75.4" y="81.5">9</text>
<text x="78.9" y="79.7">SDIN</text>
<text x="78.9" y="83.3">SDOUT</text>
<text x="106.2" y="83.3">OUT_B-</text>
<text x="106.7" y="79.7">BST_B-</text>
<text x="120.1" y="81.5">20</text>
<text x="223.8" y="83.3">1</text>
<text x="241.2" y="79.7">21</text>
<text x="300.9" y="81.5">13</text>
<text x="306.5" y="79.7">IO8</text>
<text x="306.5" y="83.3">IO19</text>
<text x="348.9" y="83.3">IO35</text>
<text x="348.9" y="79.7">IO36</text>
<text x="358.2" y="81.5">28</text>
<text x="73.4" y="85">10</text>
<text x="73.4" y="88.5">11</text>
<text x="78.9" y="86.8">SDA</text>
<text x="120.1" y="88.5">18</text>
<text x="223.8" y="86.8">2</text>
<text x="228.2" y="84.7">1</text>
<text x="228.2" y="88.2">2</text>
<text x="300.9" y="85">14</text>
<text x="306.5" y="86.8">IO20</text>
<text x="350.9" y="86.8">IO0</text>
<text x="358.2" y="85">27</text>
<text x="73.4" y="92.1">12</text>
<text x="78.9" y="90.3">SCL</text>
<text x="78.9" y="93.8">PDN#</text>
<text x="105.1" y="93.8">OUT_B+</text>
<text x="105.6" y="90.3">BST_B+</text>
<text x="120.1" y="92.1">17</text>
<text x="315.4" y="99.9" transform="rotate(-90 315.4 99.9)">IO3</text>
<text x="318.9" y="99.9" transform="rotate(-90 318.9 99.9)">IO46</text>
<text x="322.4" y="99.9" transform="rotate(-90 322.4 99.9)">IO9</text>
<text x="326" y="99.9" transform="rotate(-90 326 99.9)">IO10</text>
<text x="329.5" y="99.9" transform="rotate(-90 329.5 99.9)">IO11</text>
<text x="333" y="99.9" transform="rotate(-90 333 99.9)">IO12</text>
<text x="336.5" y="99.9" transform="rotate(-90 336.5 99.9)">IO13</text>
<text x="340.1" y="99.9" transform="rotate(-90 340.1 99.9)">IO14</text>
<text x="343.6" y="99.9" transform="rotate(-90 343.6 99.9)">IO21</text>
<text x="347.1" y="99.9" transform="rotate(-90 347.1 99.9)">IO47</text>
<text x="350.7" y="99.9" transform="rotate(-90 350.7 99.9)">IO48</text>
<text x="354.2" y="99.9" transform="rotate(-90 354.2 99.9)">IO45</text>
<text x="313.6" y="105.5" transform="rotate(-90 313.6 105.5)">15</text>
<text x="317.1" y="105.5" transform="rotate(-90 317.1 105.5)">16</text>
<text x="320.7" y="105.5" transform="rotate(-90 320.7 105.5)">17</text>
<text x="324.2" y="105.5" transform="rotate(-90 324.2 105.5)">18</text>
<text x="327.7" y="105.5" transform="rotate(-90 327.7 105.5)">19</text>
<text x="331.3" y="105.5" transform="rotate(-90 331.3 105.5)">20</text>
<text x="334.8" y="105.5" transform="rotate(-90 334.8 105.5)">21</text>
<text x="338.3" y="105.5" transform="rotate(-90 338.3 105.5)">22</text>
<text x="341.8" y="105.5" transform="rotate(-90 341.8 105.5)">23</text>
<text x="345.4" y="105.5" transform="rotate(-90 345.4 105.5)">24</text>
<text x="348.9" y="105.5" transform="rotate(-90 348.9 105.5)">25</text>
<text x="352.4" y="105.5" transform="rotate(-90 352.4 105.5)">26</text>
<text x="234.3" y="146.8">5</text>
<text x="234.3" y="153.8">3</text>
<text x="234.3" y="150.3">2</text>
<text x="295.9" y="150.3">1</text>
<text x="295.9" y="153.8">2</text>
<text x="299.4" y="152">1</text>
<text x="299.4" y="155.6">2</text>
<text x="234.3" y="160.9">4</text>
<text x="234.3" y="157.3">1</text>
<text x="295.9" y="157.3">3</text>
<text x="299.4" y="159.1">3</text>
<text x="52.5" y="173.2">1</text>
<text x="52.5" y="176.7">2</text>
<text x="56" y="175">VIN</text>
<text x="56" y="178.5">OUT</text>
<text x="52.5" y="180.3">3</text>
<text x="52.5" y="183.8">4</text>
<text x="56" y="182">FB</text>
<text x="56" y="185.6">ON/OFF</text>
<text x="234.3" y="189.1">1</text>
<text x="238.8" y="190.5">1</text>
<text x="234.3" y="192.6">2</text>
<text x="238.8" y="194">2</text>
</g>
<g font-size="3.2">
<text x="303" y="39.2">1</text>
<text x="306.5" y="40.9">GND</text>
<text x="349.5" y="40.9">GND</text>
<text x="358.2" y="39.2">40</text>
<text x="75.4" y="53.3">1</text>
<text x="78.9" y="55">DGND</text>
<text x="75.4" y="67.4">5</text>
<text x="78.9" y="69.1">DGND</text>
<text x="109.4" y="69.1">PGND</text>
<text x="120.1" y="67.4">24</text>
<text x="109.4" y="86.8">PGND</text>
<text x="120.1" y="85">19</text>
<text x="73.4" y="99.1">14</text>
<text x="78.9" y="100.9">AGND</text>
<text x="100.2" y="101.7" transform="rotate(-90 100.2 101.7)">EP</text>
<text x="98.4" y="107.2" transform="rotate(-90 98.4 107.2)">29</text>
<text x="83.1" y="173.2">8</text>
<text x="74.3" y="178.5">GND</text>
<text x="74.3" y="175">GND</text>
<text x="83.1" y="176.7">7</text>
<text x="74.3" y="185.6">GND</text>
<text x="74.3" y="182">GND</text>
<text x="83.1" y="183.8">5</text>
<text x="83.1" y="180.3">6</text>
</g>
<g font-size="3.2" fill="#f00">
<text x="120.1" y="53.3">28</text>
<text x="75.4" y="56.8">2</text>
<text x="78.9" y="58.6">DVDD</text>
<text x="109.7" y="58.6">PVDD</text>
<text x="109.7" y="55">PVDD</text>
<text x="120.1" y="56.8">27</text>
<text x="73.4" y="95.6">13</text>
<text x="120.1" y="95.6">16</text>
<text x="78.9" y="97.4">AVDD</text>
<text x="109.7" y="100.9">PVDD</text>
<text x="109.7" y="97.4">PVDD</text>
<text x="120.1" y="99.1">15</text>
</g>
<g font-size="2.5" fill="#00f">
<text x="368.7" y="81.8" transform="rotate(-90 368.7 81.8)">PSRAM</text>
<text x="315" y="113.6" transform="rotate(-90 315 113.6)">JTAG</text>
<text x="318.6" y="118.2" transform="rotate(-90 318.6 118.2)">BOOT_M</text>
<text x="353.8" y="118.2" transform="rotate(-90 353.8 118.2)">FLASH_V</text>
</g>
</svg>
